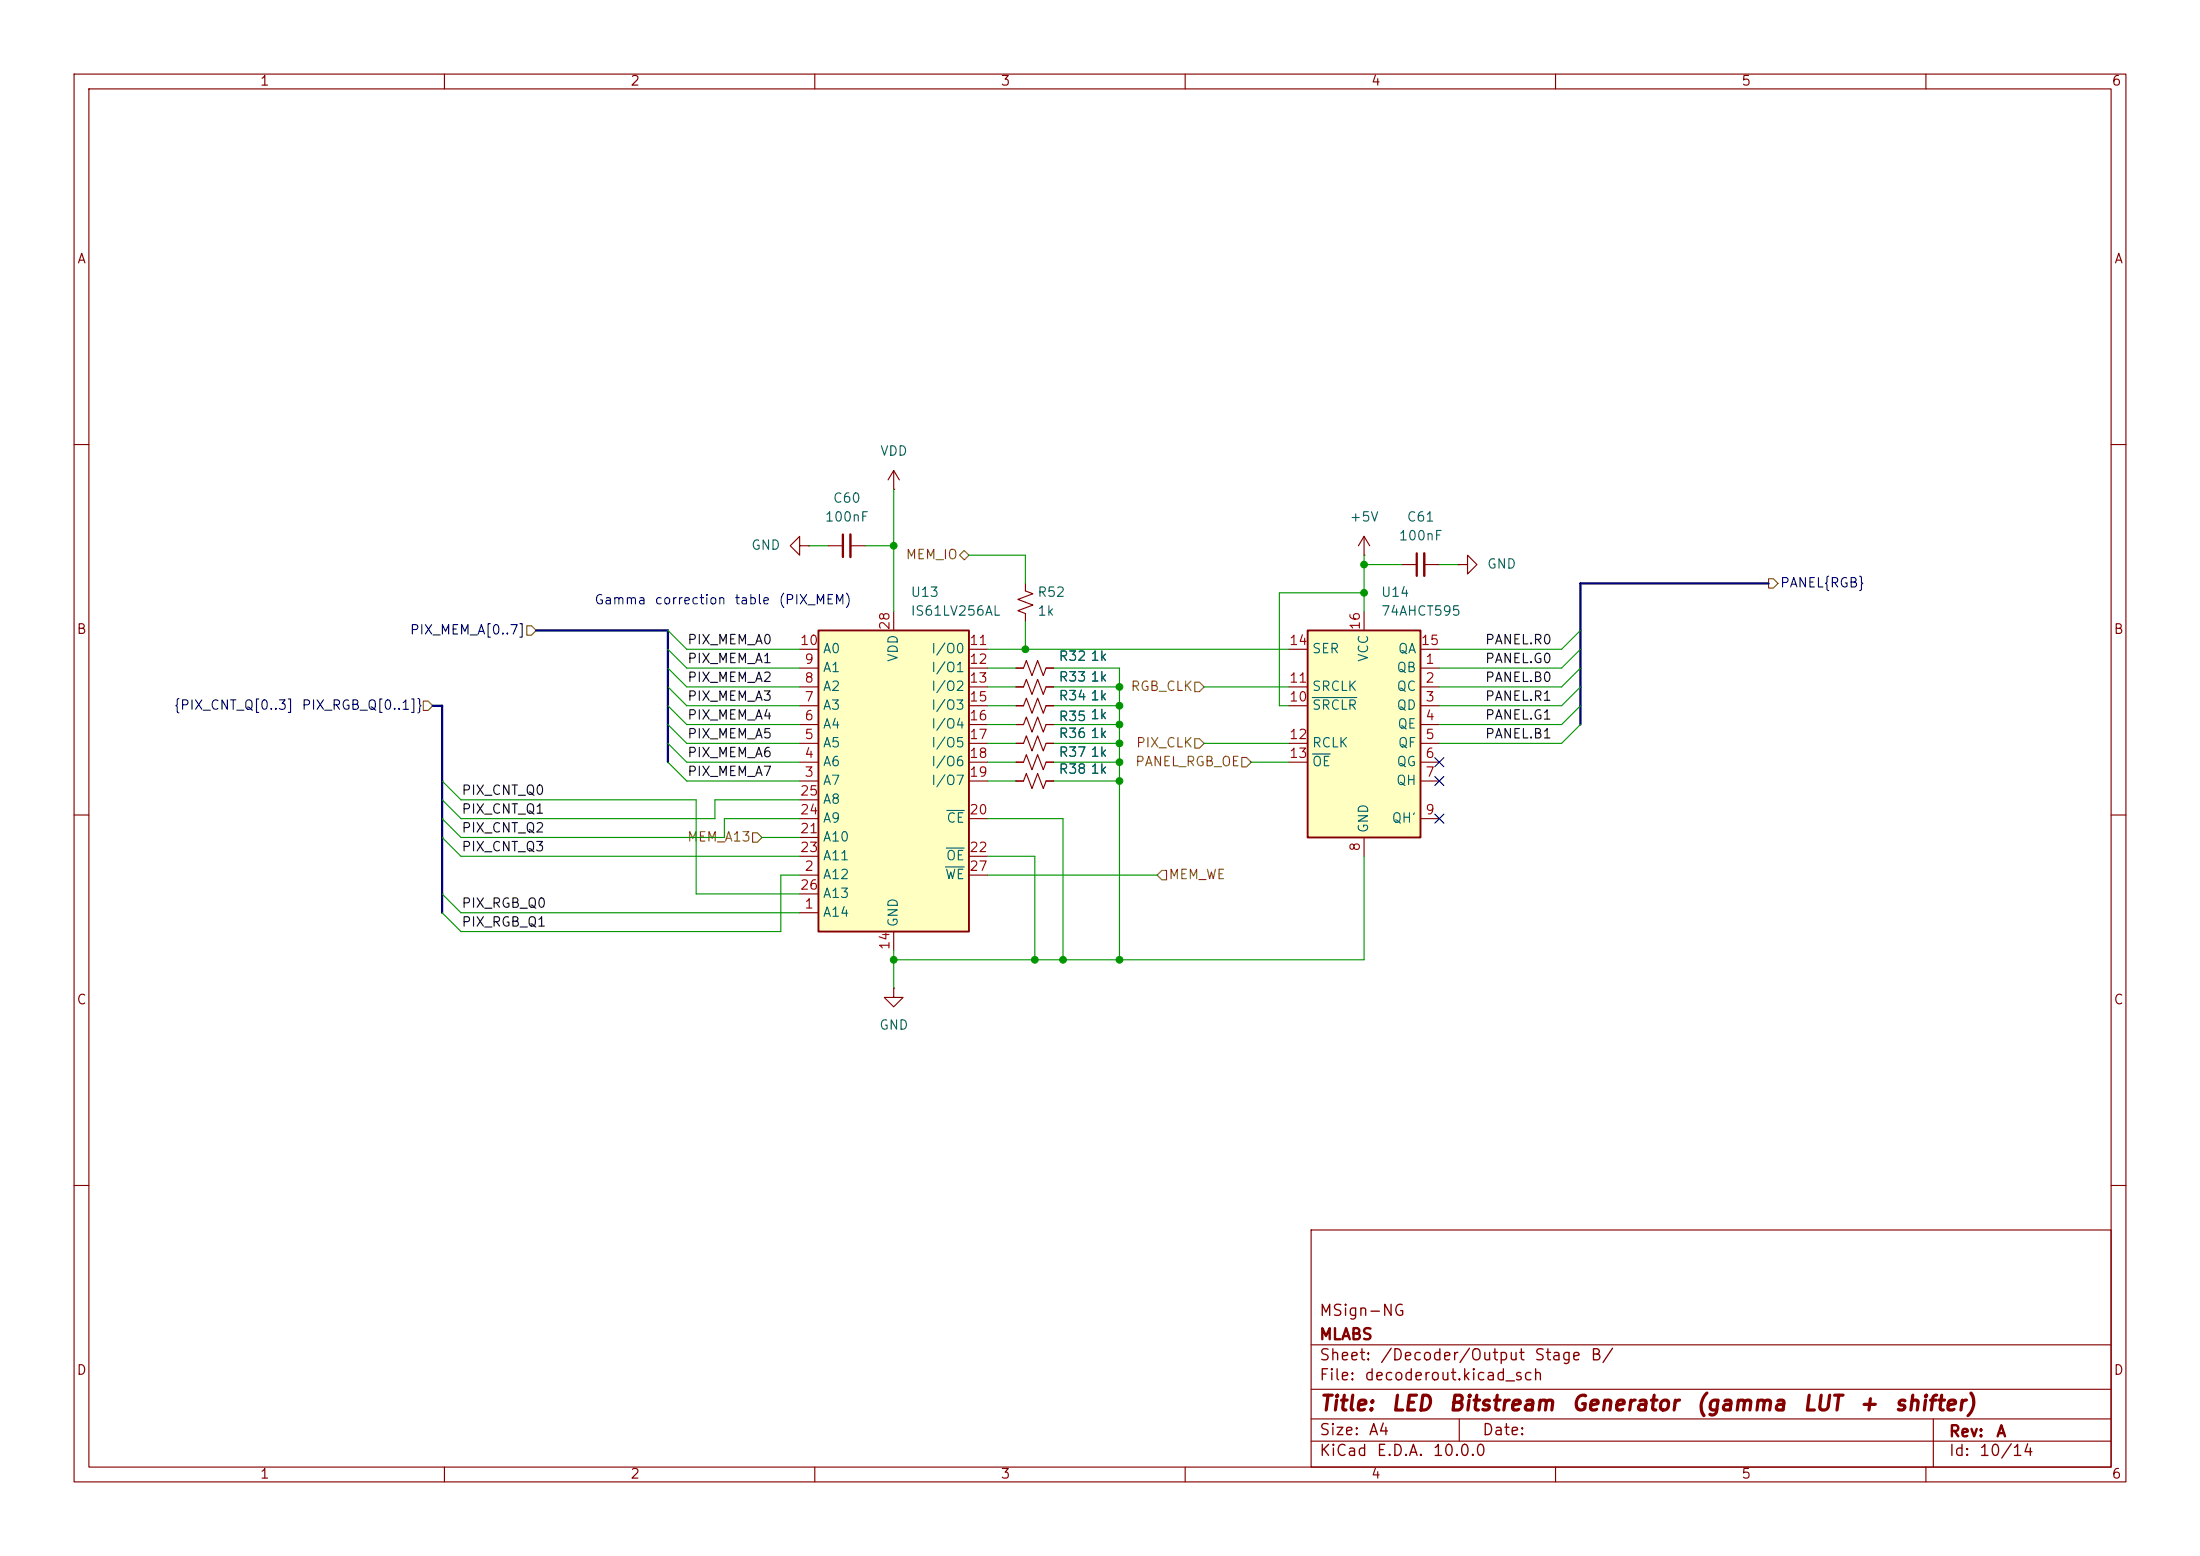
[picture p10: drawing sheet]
<svg xmlns="http://www.w3.org/2000/svg" width="297mm" height="210mm" viewBox="0 0 297 210" stroke-linecap="round" stroke-linejoin="round" font-family="sans-serif">
<g fill="none" stroke="#840000" stroke-width=".15">
<path d="M10 10h277v190h-277zM12 12h273v186h-273zM60 10v2M110 10v2M160 10v2M210 10v2M260 10v2M10 60h2M285 60h2M10 110h2M285 110h2M10 160h2"/>
<path d="M177 166h108v32h-108zM285 160h2M60 198v2M110 198v2M160 198v2M177 194.5h108M177 191.5h108M177 187.5h108M177 181.5h108M197 191.5v3M210 198v2M260 198v2"/>
<path d="M261 191.5v6.5"/>
</g>
<path d="M110.5 85.1h20.3v40.6h-20.3z" fill="#ffffc2"/>
<path d="M110.5 85.1h20.3v40.6h-20.3z" fill="none" stroke="#840000" stroke-width=".25"/>
<g fill="none" stroke="#840000" stroke-width=".15">
<path d="M107.9 73.7v-1.3l-1.2 1.3 1.2 1.2v-1.2h1.3M109.2 73.7h.1M120.6 66h.1M120.6 63.5v2.5M120.6 63.5l-.7 1.3M120.6 63.5l.8 1.3M184.1 74.9h.1M184.1 72.4l-.7 1.3M184.1 72.4l.8 1.3M184.1 72.4v2.5M189.2 76.2h2.1M192.3 76.2h2"/>
<path d="M196.8 76.2h1.3v-1.3l1.3 1.3-1.3 1.3v-1.3M196.8 76.2h.1M107.9 97.8h2.6M107.9 95.3h2.6M107.9 92.7h2.6M107.9 90.2h2.6M107.9 87.6h2.6M120.6 82.6v2.5M130.8 97.8h2.5M130.8 95.3h2.5M130.8 92.7h2.5M130.8 90.2h2.5"/>
<path d="M130.8 87.6h2.5M107.9 118.1h2.6M107.9 105.4h2.6M107.9 102.9h2.6M107.9 100.3h2.6M107.9 110.5h2.6M107.9 113h2.6M107.9 115.6h2.6M107.9 108h2.6M130.8 118.1h2.5M130.8 105.4h2.5M130.8 102.9h2.5"/>
<path d="M130.8 100.3h2.5M130.8 110.5h2.5M130.8 115.6h2.5M107.9 123.2h2.6M107.9 120.7h2.6M120.6 133.4v1.2h1.3l-1.3 1.3-1.2-1.3h1.2M120.6 133.4h.1M120.6 125.7v2.6"/>
</g>
<path d="M127.6 117h2.6M127.7 114.5h2.5M127.8 109.4h2.4" fill="none" stroke="#006464" stroke-width=".15"/>
<path d="M191.3 74.7v3" fill="none" stroke="#840000" stroke-width=".3"/>
<path d="M192.3 74.7v3" fill="none" stroke="#840000" stroke-width=".33"/>
<path d="M176.5 85.1h15.3v27.9h-15.3z" fill="#ffffc2"/>
<path d="M176.5 85.1h15.3v27.9h-15.3z" fill="none" stroke="#840000" stroke-width=".25"/>
<g fill="none" stroke="#840000" stroke-width=".15">
<path d="M111.8 73.7h2M114.8 73.7h2M138.4 78.7v1.1l1 .3-2 .8 2 .8-2 .7 1 .4v1M137.2 90.2h1l.4-1 .7 2 .8-2 .7 2 .4-1h1M137.2 97.8h1l.4-1 .7 2 .8-2 .7 2 .4-1h1M137.2 95.3h1l.4-1.1 .7 2.1 .8-2.1 .7 2.1 .4-1h1M137.2 92.7h1l.4-1 .7 2 .8-2 .7 2 .4-1h1M174 92.7h2.5M174 95.3h2.5M174 87.6h2.5M184.1 82.6v2.5M191.8 90.2h2.5"/>
<path d="M191.8 92.7h2.5M191.8 95.3h2.5M191.8 97.8h2.5M191.8 87.6h2.5M137.2 100.3h1l.4-1 .7 2 .8-2 .7 2 .4-1h1M137.2 105.4h1l.4-1 .7 2 .8-2 .7 2 .4-1h1M137.2 102.9h1l.4-1 .7 2 .8-2 .7 2 .4-1h1M174 100.3h2.5M174 102.9h2.5M184.1 113v2.6M191.8 100.3h2.5M191.8 102.9h2.5"/>
<path d="M191.8 105.4h2.5M191.8 110.5h2.5"/>
</g>
<path d="M177.2 94.1h6M177.2 101.8h2.4" fill="none" stroke="#006464" stroke-width=".15"/>
<path d="M113.8 72.1v3.1" fill="none" stroke="#840000" stroke-width=".3"/>
<path d="M114.8 72.1v3.1" fill="none" stroke="#840000" stroke-width=".33"/>
<path d="M130.2 74.3l.6 .6-.6 .7-.7-.7zM238.8 78.1h.6l.6 .6-.6 .7h-.6zM57.1 94.6h.7l.6 .7-.6 .6h-.7zM71.1 84.5h.7l.6 .6-.6 .6h-.7zM161.3 92.1h.6l.7 .6-.7 .6h-.6zM161.3 99.7h.6l.7 .6-.7 .7h-.6zM101.6 112.4h.6l.7 .6-.7 .7h-.6zM156.8 117.5h.7v1.2h-.7l-.6-.6zM167.6 102.2h.7l.6 .7-.6 .6h-.7z" fill="none" stroke="#725600" stroke-width=".15"/>
<path d="M238.8 78.7h-25.4v19.1M58.4 95.3h1.3v27.9M72.4 85.1h17.8v17.8" fill="none" stroke="#000084" stroke-width=".3"/>
<g fill="none" stroke="#009600" stroke-width=".15">
<path d="M109.2 73.7h2.6M116.8 73.7h3.8M120.6 66v16.6M130.8 74.9h7.6v3.8M184.1 74.9v7.7M184.1 76.2h5.1M194.3 76.2h2.5M90.2 92.7l2.5 2.6h15.2M90.2 95.3l2.5 2.5h15.2M90.2 87.6l2.5 2.6h15.2M90.2 90.2l2.5 2.5h15.2M90.2 97.8l2.5 2.5h15.2"/>
<path d="M90.2 85.1l2.5 2.5h15.2M133.3 95.3h3.9M133.3 97.8h3.9M133.3 90.2h3.9M133.3 92.7h3.9M133.3 87.6h40.7M138.4 83.8v3.8M142.2 95.3h8.9M142.2 90.2h8.9v39.3M142.2 97.8h8.9M142.2 92.7h8.9M162.6 92.7h11.4"/>
<path d="M184.1 80h-11.4v15.3h1.3M213.4 92.7l-2.6 2.6h-16.5M213.4 95.3l-2.6 2.5h-16.5M213.4 87.6l-2.6 2.6h-16.5M213.4 90.2l-2.6 2.5h-16.5M213.4 97.8l-2.6 2.5h-16.5M213.4 85.1l-2.6 2.5h-16.5M59.7 110.5l2.5 2.5h35.6v-2.5h10.1M59.7 105.4l2.5 2.6h31.8v12.7h13.9M59.7 113l2.5 2.6h45.7M59.7 108l2.5 2.5h34.3v-2.5h11.4M90.2 102.9l2.5 2.5h15.2"/>
<path d="M90.2 100.3l2.5 2.6h15.2M102.9 113h5M107.9 118.1h-2.5v7.6h-43.2l-2.5-2.5M133.3 118.1h22.9M133.3 115.6h6.4v13.9M133.3 100.3h3.9M133.3 105.4h3.9M133.3 110.5h10.2v19M133.3 102.9h3.9M142.2 100.3h8.9M142.2 105.4h8.9M142.2 102.9h8.9"/>
<path d="M162.6 100.3h11.4M168.9 102.9h5.1M184.1 115.6v13.9h-63.5M59.7 120.7l2.5 2.5h45.7M120.6 128.3v5.1"/>
</g>
<path d="M193.7 104.8l1.2 1.2M193.7 109.9l1.2 1.2M193.7 102.3l1.2 1.2M194.9 104.8l-1.2 1.2M194.9 109.9l-1.2 1.2M194.9 102.3l-1.2 1.2" fill="none" stroke="#000084" stroke-width=".15"/>
<g fill="#009600" stroke="#009600" stroke-width=".14">
<circle cx="184.1" cy="80" r=".46"/>
<circle cx="184.1" cy="76.2" r=".46"/>
<circle cx="151.1" cy="92.7" r=".46"/>
<circle cx="151.1" cy="97.8" r=".46"/>
<circle cx="151.1" cy="95.3" r=".46"/>
<circle cx="138.4" cy="87.6" r=".46"/>
<circle cx="151.1" cy="102.9" r=".46"/>
<circle cx="151.1" cy="100.3" r=".46"/>
<circle cx="120.6" cy="73.7" r=".46"/>
<circle cx="143.5" cy="129.5" r=".46"/>
<circle cx="151.1" cy="105.4" r=".46"/>
<circle cx="139.7" cy="129.5" r=".46"/>
<circle cx="120.6" cy="129.5" r=".46"/>
<circle cx="151.1" cy="129.5" r=".46"/>
</g>
<g font-size="2" fill="#840000">
<text x="178" y="190.9">Title:</text>
<text x="187.7" y="190.9">LED</text>
<text x="195.4" y="190.9">Bitstream</text>
<text x="212" y="190.9">Generator</text>
<text x="228.8" y="190.9">(gamma</text>
<text x="243.2" y="190.9">LUT</text>
<text x="250.8" y="190.9">+</text>
<text x="255.6" y="190.9">shifter)</text>
</g>
<g font-size="1.5" fill="#840000">
<text x="178" y="178">MSign-NG</text>
<text x="178" y="184">Sheet:</text>
<text x="178" y="181.2">MLABS</text>
<text x="186.2" y="184">/Decoder/Output</text>
<text x="207" y="184">Stage</text>
<text x="214.6" y="184">B/</text>
<text x="178" y="186.7">File:</text>
<text x="184.1" y="186.7">decoderout.kicad_sch</text>
<text x="178" y="196.9">KiCad</text>
<text x="178" y="194.1">Size:</text>
<text x="184.7" y="194.1">A4</text>
<text x="185.7" y="196.9">E.D.A.</text>
<text x="193.3" y="196.9">10.0.0</text>
<text x="200" y="194.1">Date:</text>
<text x="263" y="194.3">Rev:</text>
<text x="263" y="196.9">Id:</text>
<text x="267.1" y="196.9">10/14</text>
<text x="269.4" y="194.3">A</text>
</g>
<g font-size="1.3" fill="#840000">
<text x="35" y="11.9">1</text>
<text x="85" y="11.9">2</text>
<text x="135" y="11.9">3</text>
<text x="185" y="11.9">4</text>
<text x="235" y="11.9">5</text>
<text x="285" y="11.9">6</text>
<text x="10.3" y="35.9">A</text>
<text x="285.3" y="35.9">A</text>
<text x="10.3" y="85.9">B</text>
<text x="285.3" y="85.9">B</text>
<text x="10.3" y="135.9">C</text>
<text x="285.3" y="135.9">C</text>
<text x="10.3" y="185.9">D</text>
<text x="285.3" y="185.9">D</text>
<text x="35" y="199.9">1</text>
<text x="85" y="199.9">2</text>
<text x="135" y="199.9">3</text>
<text x="185" y="199.9">4</text>
<text x="235" y="199.9">5</text>
<text x="285" y="199.9">6</text>
</g>
<g font-size="1.3" fill="#006464">
<text x="118.7" y="61.8">VDD</text>
<text x="111.3" y="70.7">100nF</text>
<text x="112.4" y="68.2">C60</text>
<text x="182.1" y="70.7">+5V</text>
<text x="189.8" y="70.7">C61</text>
<text x="101.3" y="74.5">GND</text>
<text x="188.7" y="73.3">100nF</text>
<text x="200.7" y="77.1">GND</text>
<text x="122.9" y="80.9">U13</text>
<text x="122.9" y="83.4">IS61LV256AL</text>
<text x="140" y="80.9">R52</text>
<text x="140" y="83.4">1k</text>
<text x="186.4" y="80.9">U14</text>
<text x="186.4" y="83.4">74AHCT595</text>
<text x="111" y="88.5">A0</text>
<text x="121.5" y="89.4" transform="rotate(-90 121.5 89.4)">VDD</text>
<text x="125.6" y="88.5">I/O0</text>
<text x="142.8" y="89.5">R32</text>
<text x="147.1" y="89.5">1k</text>
<text x="177" y="88.5">SER</text>
<text x="185" y="89.4" transform="rotate(-90 185 89.4)">VCC</text>
<text x="188.6" y="88.5">QA</text>
<text x="111" y="93.6">A2</text>
<text x="111" y="91">A1</text>
<text x="125.6" y="91">I/O1</text>
<text x="125.6" y="93.6">I/O2</text>
<text x="142.8" y="94.8">R34</text>
<text x="142.8" y="92.3">R33</text>
<text x="147.1" y="94.8">1k</text>
<text x="147.1" y="92.3">1k</text>
<text x="177" y="93.6">SRCLK</text>
<text x="188.5" y="91">QB</text>
<text x="188.5" y="93.6">QC</text>
<text x="111" y="101.2">A5</text>
<text x="111" y="98.7">A4</text>
<text x="111" y="96.1">A3</text>
<text x="125.6" y="96.1">I/O3</text>
<text x="125.6" y="98.7">I/O4</text>
<text x="125.6" y="101.2">I/O5</text>
<text x="142.8" y="99.9">R36</text>
<text x="142.8" y="97.6">R35</text>
<text x="147.1" y="99.9">1k</text>
<text x="147.1" y="97.4">1k</text>
<text x="177" y="96.1">SRCLR</text>
<text x="177" y="101.2">RCLK</text>
<text x="188.5" y="96.1">QD</text>
<text x="188.6" y="98.7">QE</text>
<text x="188.6" y="101.2">QF</text>
<text x="111" y="106.3">A7</text>
<text x="111" y="103.7">A6</text>
<text x="125.6" y="103.7">I/O6</text>
<text x="125.6" y="106.3">I/O7</text>
<text x="142.8" y="104.7">R38</text>
<text x="142.8" y="102.5">R37</text>
<text x="147.1" y="104.7">1k</text>
<text x="147.1" y="102.5">1k</text>
<text x="177" y="103.7">OE</text>
<text x="188.4" y="106.3">QH</text>
<text x="188.5" y="103.7">QG</text>
<text x="111" y="113.9">A10</text>
<text x="111" y="111.4">A9</text>
<text x="111" y="108.8">A8</text>
<text x="127.7" y="111.4">CE</text>
<text x="185" y="112.5" transform="rotate(-90 185 112.5)">GND</text>
<text x="187.8" y="111.4">QH'</text>
<text x="111" y="119">A12</text>
<text x="111" y="116.4">A11</text>
<text x="127.5" y="119">WE</text>
<text x="127.6" y="116.4">OE</text>
<text x="111" y="124.1">A14</text>
<text x="111" y="121.5">A13</text>
<text x="121.5" y="125.2" transform="rotate(-90 121.5 125.2)">GND</text>
<text x="118.6" y="139.3">GND</text>
</g>
<g font-size="1.3" fill="#725600">
<text x="122.2" y="75.8">MEM_IO</text>
<text x="152.6" y="93.6">RGB_CLK</text>
<text x="153.3" y="101.2">PIX_CLK</text>
<text x="153.2" y="103.7">PANEL_RGB_OE</text>
<text x="92.7" y="113.9">MEM_A13</text>
<text x="157.7" y="119">MEM_WE</text>
</g>
<g font-size="1.3" fill="#0000c2">
<text x="80.2" y="81.9">Gamma</text>
<text x="88.3" y="81.9">correction</text>
<text x="99.1" y="81.9">table</text>
<text x="105" y="81.9">(PIX_MEM)</text>
</g>
<g font-size="1.3" fill="#000084">
<text x="240.2" y="79.6">PANEL{RGB}</text>
<text x="55.2" y="86">PIX_MEM_A[0..7]</text>
<text x="23.4" y="96.1">{PIX_CNT_Q[0..3]</text>
<text x="40.6" y="96.1">PIX_RGB_Q[0..1]}</text>
</g>
<g font-size="1.3" fill="#0f0f0f">
<text x="92.7" y="89.8">PIX_MEM_A1</text>
<text x="92.7" y="87.3">PIX_MEM_A0</text>
<text x="200.4" y="87.3">PANEL.R0</text>
<text x="200.4" y="89.8">PANEL.G0</text>
<text x="92.7" y="92.4">PIX_MEM_A2</text>
<text x="92.7" y="94.9">PIX_MEM_A3</text>
<text x="200.4" y="94.9">PANEL.R1</text>
<text x="200.4" y="92.4">PANEL.B0</text>
<text x="92.7" y="100">PIX_MEM_A5</text>
<text x="92.7" y="97.4">PIX_MEM_A4</text>
<text x="200.4" y="100">PANEL.B1</text>
<text x="200.4" y="97.4">PANEL.G1</text>
<text x="62.2" y="107.6">PIX_CNT_Q0</text>
<text x="92.7" y="105.1">PIX_MEM_A7</text>
<text x="92.7" y="102.5">PIX_MEM_A6</text>
<text x="62.2" y="112.7">PIX_CNT_Q2</text>
<text x="62.2" y="110.1">PIX_CNT_Q1</text>
<text x="62.2" y="115.2">PIX_CNT_Q3</text>
<text x="62.2" y="122.8">PIX_RGB_Q0</text>
<text x="62.2" y="125.4">PIX_RGB_Q1</text>
</g>
<g font-size="1.3" fill="#a90000">
<text x="107.9" y="87.4">10</text>
<text x="108.5" y="89.9">9</text>
<text x="120.4" y="85.1" transform="rotate(-90 120.4 85.1)">28</text>
<text x="130.8" y="87.4">11</text>
<text x="130.8" y="89.9">12</text>
<text x="173.9" y="87.4">14</text>
<text x="183.9" y="85.1" transform="rotate(-90 183.9 85.1)">16</text>
<text x="191.7" y="87.4">15</text>
<text x="192.3" y="89.9">1</text>
<text x="108.5" y="95">7</text>
<text x="108.5" y="92.5">8</text>
<text x="130.8" y="92.5">13</text>
<text x="130.8" y="95">15</text>
<text x="173.9" y="95">10</text>
<text x="173.9" y="92.5">11</text>
<text x="192.3" y="92.5">2</text>
<text x="192.3" y="95">3</text>
<text x="108.5" y="100.1">5</text>
<text x="108.5" y="97.5">6</text>
<text x="130.8" y="97.5">16</text>
<text x="130.8" y="100.1">17</text>
<text x="173.9" y="100.1">12</text>
<text x="192.3" y="97.5">4</text>
<text x="192.3" y="100.1">5</text>
<text x="107.9" y="107.7">25</text>
<text x="108.5" y="105.2">3</text>
<text x="108.5" y="102.6">4</text>
<text x="130.8" y="102.6">18</text>
<text x="130.8" y="105.2">19</text>
<text x="173.9" y="102.6">13</text>
<text x="192.3" y="102.6">6</text>
<text x="192.3" y="105.2">7</text>
<text x="107.9" y="112.8">21</text>
<text x="107.9" y="110.2">24</text>
<text x="130.8" y="110.2">20</text>
<text x="192.3" y="110.2">9</text>
<text x="107.9" y="115.3">23</text>
<text x="108.5" y="117.9">2</text>
<text x="130.8" y="115.3">22</text>
<text x="130.8" y="117.9">27</text>
<text x="183.9" y="115" transform="rotate(-90 183.9 115)">8</text>
<text x="107.9" y="120.4">26</text>
<text x="108.5" y="122.9">1</text>
<text x="120.4" y="128.3" transform="rotate(-90 120.4 128.3)">14</text>
</g>
</svg>
